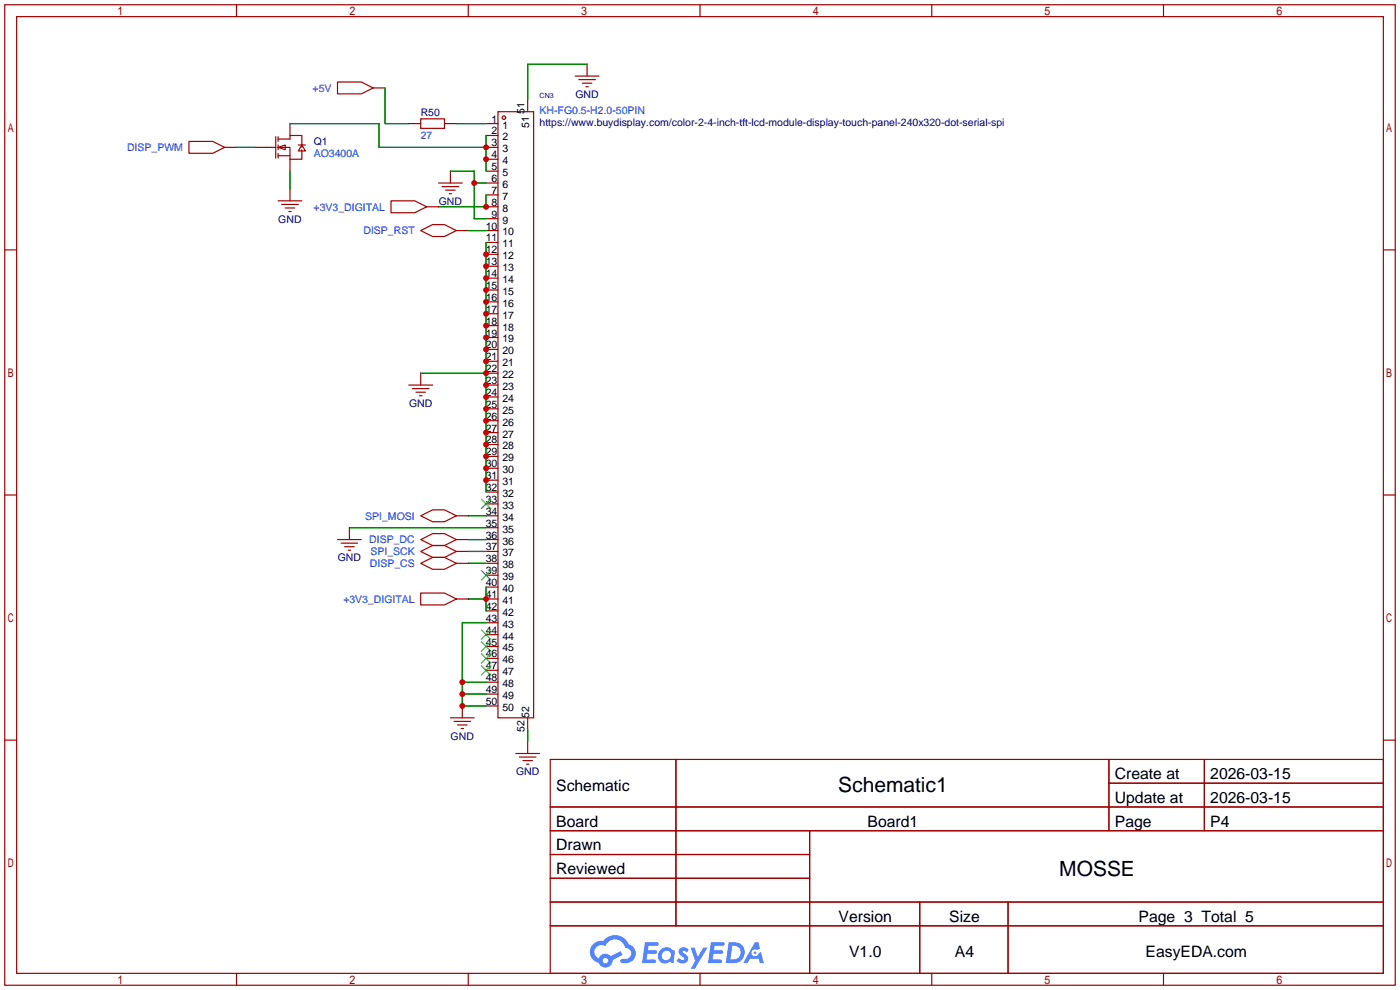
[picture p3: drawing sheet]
<svg xmlns="http://www.w3.org/2000/svg" width="299mm" height="212mm" viewBox="0 0 299 212" stroke-linecap="round" stroke-linejoin="round" font-family="sans-serif">
<g fill="none" stroke="#a10000" stroke-width=".25">
<path d="M1 1h297.2v209.6h-297.2zM3.6 3.6h292.1v204.4h-292.1zM50.5 1v2.6M100.1 1v2.6M149.6 1v2.6M199.1 1v2.6M248.7 1v2.6M1 53.4h2.6M295.7 53.4h2.5M1 105.8h2.6M295.7 105.8h2.5M1 158.2h2.6"/>
<path d="M295.7 158.2h2.5M117.6 162.3h178.1v45.7h-178.1zM117.6 172.5h178.1M117.6 177.5h178.1M144.5 162.3v35.6M173 177.5v30.5M237 162.3v15.2M237 167.4h58.7M257.4 162.3v15.2M117.6 182.6h55.4M117.6 192.8h178.1M117.6 187.7h55.4"/>
<path d="M117.6 197.9h178.1M196.6 192.8v15.2M215.4 192.8v15.2M50.5 208v2.6M100.1 208v2.6M149.6 208v2.6M199.1 208v2.6M248.7 208v2.6"/>
</g>
<g fill="#5487ff">
<path d="M145.3 202.7a1.3 1.3 0 0 1 1.9 .3l-.4 .6a.54 .54 0 0 0-.9-.2l.1 .2a1.34 1.34 0 0 1 .9 1.8 1.47 1.47 0 0 1-2.3-.1l.5-.6 .8 .5a.31 .31 0 0 0 .4-.3 .31 .31 0 0 0-.3-.4 1.12 1.12 0 0 1-.7-1.8z"/>
<path d="M147.6 202.5h.9l.6 2 1.2-2h.9l-2.7 4.6h-.9l1-1.7z"/>
<path d="M137.8 201.4h1.7a1.31 1.31 0 0 1 1.2 .2 .4 .4 0 0 1-.3 .5l-1.8 .1-.1 .9h1.6a.4 .4 0 0 1 .4 .4 .4 .4 0 0 1-.5 .4h-1.6l-.2 1.2h1.4a.46 .46 0 0 1 .5 0 .46 .46 0 0 1 .1 .5l-.4 .2h-2.6z"/>
<path d="M151.9 201.4h1.7a1.32 1.32 0 0 1 1.2 .2 .39 .39 0 0 1-.3 .5l-1.8 .1-.1 .9h1.6a.4 .4 0 0 1 .4 .4 .4 .4 0 0 1-.4 .4h-1.7l-.2 1.2h1.4a.46 .46 0 0 1 .5 0 .46 .46 0 0 1 .1 .5l-.4 .2h-2.6z"/>
<path d="M161.3 201.4h.8l.3 1.3-.6 .4a.75 .75 0 0 0-1.1 .3 .75 .75 0 0 0 .5 1 .75 .75 0 0 0 .9-.7l.5-.2 .6 2.3h-.8l-.3-.9h-1.8l-.5 .9h-1z"/>
<path d="M155.7 201.4l-.6 4.4h1.5a2.27 2.27 0 0 0 2.6-2.2 2.27 2.27 0 0 0-2.7-2.2zM156.5 202.1a1.5 1.5 0 0 1 1.8 1.6 1.5 1.5 0 0 1-1.9 1.4h-.3z"/>
<path d="M141.2 203a1.6 1.6 0 0 0-.3 2.3 1.6 1.6 0 0 0 2.3 .2l.7 .3 .3-2.4-.1-.3-.5-.1a1.58 1.58 0 0 0-2.4 0zM141.8 203.5a.98 .98 0 0 1 1.6 .4 .98 .98 0 0 1-1.1 1.3 .94 .94 0 0 1-.9-.7 .94 .94 0 0 1 .4-1z"/>
<path d="M126.8 201.8a2.37 2.37 0 0 0 1.1 4 1.54 1.54 0 0 0 1.8 1 1.54 1.54 0 0 0 1.2-1.6l2.2-1.1-.5-.8-2 1a1.57 1.57 0 0 0-2.7 .5 1.5 1.5 0 0 1-.7-2.1 1.5 1.5 0 0 1 2.2-.5 2.23 2.23 0 0 1 2.3-1.4 2.23 2.23 0 0 1 2 1.8 1.16 1.16 0 0 1 1.2 1.1 1.16 1.16 0 0 1-1.1 1.2h-.7a.47 .47 0 0 0-.5 .4 .47 .47 0 0 0 .4 .5 2.17 2.17 0 0 0 2.5-.9 2.17 2.17 0 0 0-.3-2.7l-.8-.4a3.2 3.2 0 0 0-5.5-.7l-1.1 .1zM128.8 205.3a.6 .6 0 0 1 1.2 0 .6 .6 0 0 1-1.2 0z"/>
<circle cx="161.4" cy="203.6" r=".28"/>
</g>
<g fill="none" stroke="#a10000" stroke-width=".25">
<path d="M72.1 17.5h5.1l2.6 1.3-2.6 1.3h-5.1zM79.8 18.8h2.5M122.9 16.3h5.1M123.7 17h3.6M124.5 17.8h2M125.2 18.5h.5M125.5 13.7v2.6M40.4 30.2h5.1l2.5 1.3-2.5 1.3h-5.1zM48 31.5h2.5M54.4 31.5h4.5M58.9 29.2v4.6M59.4 31.5l1.6-.5v1z"/>
<path d="M59.4 29.7h2.6v-.7h2.5v2.5M59.4 31.5h2.6v2.5M59.4 33.3h2.6M59.4 29.2v1M59.4 31v1M59.4 32.8v1M62 26.4v2.6M62 34v2.6M63.8 31h1.5M64.5 31l.8 1.3h-1.5zM64.5 32v2h-2.5M87.4 26.4h2.5"/>
<path d="M89.9 25.4h5.1v2h-5.1zM93.7 39.1h5.1M94.5 39.9h3.5M95 26.4h2.5M96.3 36.6v2.5M103.9 26.4h2.5M103.9 29h2.5M103.9 31.5h2.5M103.9 34h2.5M103.9 36.6h2.5M103.9 39.1h2.5M106.4 23.9h7.6v129.5h-7.6z"/>
<path d="M112.8 21.3v2.6M59.4 42.9h5.1M60.2 43.7h3.6M61 44.4h2M61.7 45.2h.5M62 40.4v2.5M83.6 42.9h5l2.6 1.3-2.6 1.3h-5zM89.9 49.3l2.6-1.3h2.5l2.5 1.3-2.5 1.2h-2.5zM91.2 44.2h2.5M95.2 40.6h2.1M96 41.4h.5M97.5 49.3h2.6"/>
<path d="M103.9 41.7h2.5M103.9 44.2h2.5M103.9 46.7h2.5M103.9 49.3h2.5M103.9 51.8h2.5M103.9 54.4h2.5M103.9 56.9h2.5M103.9 59.4h2.5M89.9 79.8v2.5M103.9 62h2.5M103.9 64.5h2.5M103.9 67.1h2.5"/>
<path d="M103.9 69.6h2.5M103.9 72.1h2.5M103.9 74.7h2.5M103.9 77.2h2.5M103.9 79.8h2.5M87.4 82.3h5.1M88.1 83.1h3.6M88.9 83.8h2M89.7 84.6h.5M103.9 82.3h2.5M103.9 84.8h2.5M103.9 87.4h2.5"/>
<path d="M103.9 89.9h2.5M103.9 92.5h2.5M103.9 95h2.5M103.9 97.5h2.5M72.1 115.3h5.1M72.9 116.1h3.6M73.7 116.8h2M74.4 117.6h.5M74.7 112.8v2.5M89.9 117.9l2.6-1.3h2.5l2.5 1.3-2.5 1.2h-2.5zM89.9 115.3l2.6-1.3h2.5l2.5 1.3-2.5 1.3h-2.5zM89.9 110.2l2.6-1.2h2.5l2.5 1.2-2.5 1.3h-2.5z"/>
<path d="M97.5 110.2h2.6M97.5 115.3h2.6M97.5 117.9h2.6M103.9 100.1h2.5M103.9 102.6h2.5M103.9 105.2h2.5M103.9 107.7h2.5M103.9 110.2h2.5M103.9 112.8h2.5M103.9 115.3h2.5M103.9 117.9h2.5M89.9 126.7h5.1l2.5 1.3-2.5 1.3h-5.1z"/>
<path d="M89.9 120.4l2.6-1.3h2.5l2.5 1.3-2.5 1.3h-2.5zM97.5 120.4h2.6M97.5 128h2.6M103.9 120.4h2.5M103.9 122.9h2.5M103.9 125.5h2.5M103.9 128h2.5M103.9 130.6h2.5M103.9 133.1h2.5M103.9 135.6h2.5M103.9 138.2h2.5M96.3 153.4h5"/>
<path d="M97 154.2h3.6M97.8 154.9h2M98.6 155.7h.5M98.8 150.9v2.5M103.9 140.7h2.5M103.9 143.3h2.5M103.9 145.8h2.5M103.9 148.3h2.5M103.9 150.9h2.5M112.8 153.4v2.6M112.8 158.5v2.5M110.2 161h5.1"/>
<path d="M111 161.8h3.6M111.8 162.6h2M112.5 163.3h.5"/>
<circle cx="107.7" cy="25.1" r=".38"/>
</g>
<path d="M102.9 106.7l2 2M104.9 106.7l-2 2M102.9 121.9l2 2.1M102.9 134.6l2 2.1M102.9 137.2l2 2M102.9 139.7l2 2M104.9 121.9l-2 2.1M104.9 134.6l-2 2.1M104.9 137.2l-2 2M104.9 139.7l-2 2M102.9 142.2l2 2.1M104.9 142.2l-2 2.1" fill="none" stroke="#3c3" stroke-width=".25"/>
<g fill="none" stroke="#008700" stroke-width=".25">
<path d="M82.3 18.8v7.6h5.1M125.5 13.7h-12.7v7.6M50.5 31.5h3.9M62 26.4h19v5.1h22.9M62 36.6v3.8M96.3 36.6h5v10.1h2.6M97.5 26.4h6.4M101.3 39.1h2.6M103.9 29v7.6M100.1 49.3h3.8M103.9 41.7v2.5h-10.2M103.9 51.8v53.4"/>
<path d="M89.9 79.8h14M74.7 112.8h29.2M100.1 110.2h3.8M100.1 117.9h3.8M100.1 115.3h3.8M100.1 128h3.8M100.1 120.4h3.8M103.9 125.5v5.1M103.9 133.1h-5.1v17.8h5.1M98.8 148.3h5.1M98.8 145.8h5.1M112.8 156v2.5"/>
</g>
<g fill="#c00">
<circle cx="103.9" cy="128" r=".63"/>
<circle cx="98.8" cy="150.9" r=".63"/>
<circle cx="98.8" cy="148.3" r=".63"/>
<circle cx="98.8" cy="145.8" r=".63"/>
<circle cx="103.9" cy="44.2" r=".63"/>
<circle cx="103.9" cy="54.4" r=".63"/>
<circle cx="103.9" cy="56.9" r=".63"/>
<circle cx="103.9" cy="59.4" r=".63"/>
<circle cx="103.9" cy="62" r=".63"/>
<circle cx="103.9" cy="64.5" r=".63"/>
<circle cx="103.9" cy="67.1" r=".63"/>
<circle cx="103.9" cy="69.6" r=".63"/>
<circle cx="103.9" cy="72.1" r=".63"/>
<circle cx="103.9" cy="74.7" r=".63"/>
<circle cx="103.9" cy="77.2" r=".63"/>
<circle cx="103.9" cy="79.8" r=".63"/>
<circle cx="103.9" cy="82.3" r=".63"/>
<circle cx="103.9" cy="84.8" r=".63"/>
<circle cx="103.9" cy="87.4" r=".63"/>
<circle cx="103.9" cy="89.9" r=".63"/>
<circle cx="103.9" cy="92.5" r=".63"/>
<circle cx="103.9" cy="95" r=".63"/>
<circle cx="103.9" cy="97.5" r=".63"/>
<circle cx="103.9" cy="100.1" r=".63"/>
<circle cx="103.9" cy="102.6" r=".63"/>
<circle cx="101.3" cy="39.1" r=".63"/>
<circle cx="103.9" cy="31.5" r=".63"/>
<circle cx="103.9" cy="34" r=".63"/>
</g>
<g font-size="4.5">
<text x="179.2" y="169.4">Schematic1</text>
<text x="226.4" y="187.1">MOSSE</text>
</g>
<g font-size="3.4">
<text x="238.3" y="166.5">Create at</text>
<text x="258.7" y="166.5">2026-03-15</text>
<text x="118.9" y="169">Schematic</text>
<text x="238.3" y="171.6">Update at</text>
<text x="258.7" y="171.6">2026-03-15</text>
<text x="118.9" y="176.6">Board</text>
<text x="185.4" y="176.6">Board1</text>
<text x="238.3" y="176.6">Page</text>
<text x="258.7" y="176.6">P4</text>
<text x="118.9" y="181.7">Drawn</text>
<text x="118.9" y="186.8">Reviewed</text>
<text x="179.2" y="197">Version</text>
<text x="202.9" y="197">Size</text>
<text x="243.3" y="197">Page 3 Total 5</text>
<text x="181.5" y="204.6">V1.0</text>
<text x="204.1" y="204.6">A4</text>
<text x="244.8" y="204.6">EasyEDA.com</text>
</g>
<g font-size="2.2" fill="#00f">
<text x="66.8" y="19.6">+5V</text>
<text x="89.9" y="29.8">27</text>
<text x="115.3" y="24.4">KH-FG0.5-H2.0-50PIN</text>
<text x="27.2" y="32.3">DISP_PWM</text>
<text x="67.1" y="33.6">AO3400A</text>
<text x="67" y="45">+3V3_DIGITAL</text>
<text x="77.7" y="50.1">DISP_RST</text>
<text x="78.1" y="111.1">SPI_MOSI</text>
<text x="78.9" y="116.1">DISP_DC</text>
<text x="79.2" y="118.7">SPI_SCK</text>
<text x="79.1" y="121.2">DISP_CS</text>
<text x="73.4" y="128.8">+3V3_DIGITAL</text>
</g>
<g font-size="2.2" fill="#000080">
<text x="123" y="20.9">GND</text>
<text x="89.9" y="24.7">R50</text>
<text x="115.3" y="27">https://www.buydisplay.com/color-2-4-inch-tft-lcd-module-display-touch-panel-240x320-dot-serial-spi</text>
<text x="67.1" y="31">Q1</text>
<text x="59.5" y="47.6">GND</text>
<text x="93.8" y="43.7">GND</text>
<text x="87.4" y="86.9">GND</text>
<text x="72.2" y="119.9">GND</text>
<text x="96.3" y="158">GND</text>
<text x="110.3" y="165.7">GND</text>
</g>
<g font-size="2.2">
<text x="105.1" y="26.2">1</text>
<text x="105.1" y="28.7">2</text>
<text x="107.4" y="27.5">1</text>
<text x="112.1" y="24.4" transform="rotate(-90 112.1 24.4)">51</text>
<text x="113.1" y="27.4" transform="rotate(-90 113.1 27.4)">51</text>
<text x="105.1" y="31.3">3</text>
<text x="105.1" y="33.8">4</text>
<text x="107.4" y="30">2</text>
<text x="107.4" y="32.6">3</text>
<text x="107.4" y="35.1">4</text>
<text x="105.1" y="36.4">5</text>
<text x="105.1" y="38.9">6</text>
<text x="105.1" y="41.4">7</text>
<text x="107.4" y="37.6">5</text>
<text x="107.4" y="40.2">6</text>
<text x="105.1" y="44">8</text>
<text x="105.1" y="46.5">9</text>
<text x="107.4" y="42.7">7</text>
<text x="107.4" y="45.3">8</text>
<text x="107.4" y="47.8">9</text>
<text x="103.8" y="49.1">10</text>
<text x="103.8" y="51.6">11</text>
<text x="107.4" y="50.3">10</text>
<text x="107.4" y="52.9">11</text>
<text x="103.8" y="54.1">12</text>
<text x="103.8" y="56.7">13</text>
<text x="103.8" y="59.2">14</text>
<text x="107.4" y="55.4">12</text>
<text x="107.4" y="58">13</text>
<text x="103.8" y="61.8">15</text>
<text x="103.8" y="64.3">16</text>
<text x="107.4" y="60.5">14</text>
<text x="107.4" y="63">15</text>
<text x="107.4" y="65.6">16</text>
<text x="103.8" y="66.8">17</text>
<text x="103.8" y="69.4">18</text>
<text x="103.8" y="71.9">19</text>
<text x="107.4" y="68.1">17</text>
<text x="107.4" y="70.7">18</text>
<text x="103.8" y="74.5">20</text>
<text x="103.8" y="77">21</text>
<text x="107.4" y="73.2">19</text>
<text x="107.4" y="75.7">20</text>
<text x="103.8" y="79.5">22</text>
<text x="103.8" y="82.1">23</text>
<text x="107.4" y="78.3">21</text>
<text x="107.4" y="80.8">22</text>
<text x="107.4" y="83.4">23</text>
<text x="103.8" y="84.6">24</text>
<text x="103.8" y="87.2">25</text>
<text x="103.8" y="89.7">26</text>
<text x="107.4" y="85.9">24</text>
<text x="107.4" y="88.4">25</text>
<text x="103.8" y="92.2">27</text>
<text x="103.8" y="94.8">28</text>
<text x="107.4" y="91">26</text>
<text x="107.4" y="93.5">27</text>
<text x="103.8" y="97.3">29</text>
<text x="103.8" y="99.9">30</text>
<text x="107.4" y="96.1">28</text>
<text x="107.4" y="98.6">29</text>
<text x="107.4" y="101.1">30</text>
<text x="103.8" y="102.4">31</text>
<text x="103.8" y="104.9">32</text>
<text x="103.8" y="107.5">33</text>
<text x="107.4" y="103.7">31</text>
<text x="107.4" y="106.2">32</text>
<text x="103.8" y="110">34</text>
<text x="103.8" y="112.6">35</text>
<text x="107.4" y="108.8">33</text>
<text x="107.4" y="111.3">34</text>
<text x="107.4" y="113.8">35</text>
<text x="103.8" y="115.1">36</text>
<text x="103.8" y="117.6">37</text>
<text x="107.4" y="116.4">36</text>
<text x="107.4" y="118.9">37</text>
<text x="103.8" y="120.2">38</text>
<text x="103.8" y="122.7">39</text>
<text x="103.8" y="125.3">40</text>
<text x="107.4" y="121.5">38</text>
<text x="107.4" y="124">39</text>
<text x="103.8" y="127.8">41</text>
<text x="103.8" y="130.3">42</text>
<text x="107.4" y="126.5">40</text>
<text x="107.4" y="129.1">41</text>
<text x="107.4" y="131.6">42</text>
<text x="103.8" y="132.9">43</text>
<text x="103.8" y="135.4">44</text>
<text x="103.8" y="138">45</text>
<text x="107.4" y="134.2">43</text>
<text x="107.4" y="136.7">44</text>
<text x="103.8" y="140.5">46</text>
<text x="103.8" y="143">47</text>
<text x="107.4" y="139.2">45</text>
<text x="107.4" y="141.8">46</text>
<text x="103.8" y="145.6">48</text>
<text x="103.8" y="148.1">49</text>
<text x="107.4" y="144.3">47</text>
<text x="107.4" y="146.9">48</text>
<text x="107.4" y="149.4">49</text>
<text x="103.8" y="150.7">50</text>
<text x="107.4" y="151.9">50</text>
<text x="113.1" y="153.4" transform="rotate(-90 113.1 153.4)">52</text>
<text x="112.1" y="156.4" transform="rotate(-90 112.1 156.4)">52</text>
</g>
<text font-size="1.5" fill="#000080" x="115.3" y="21">CN3</text>
</svg>
